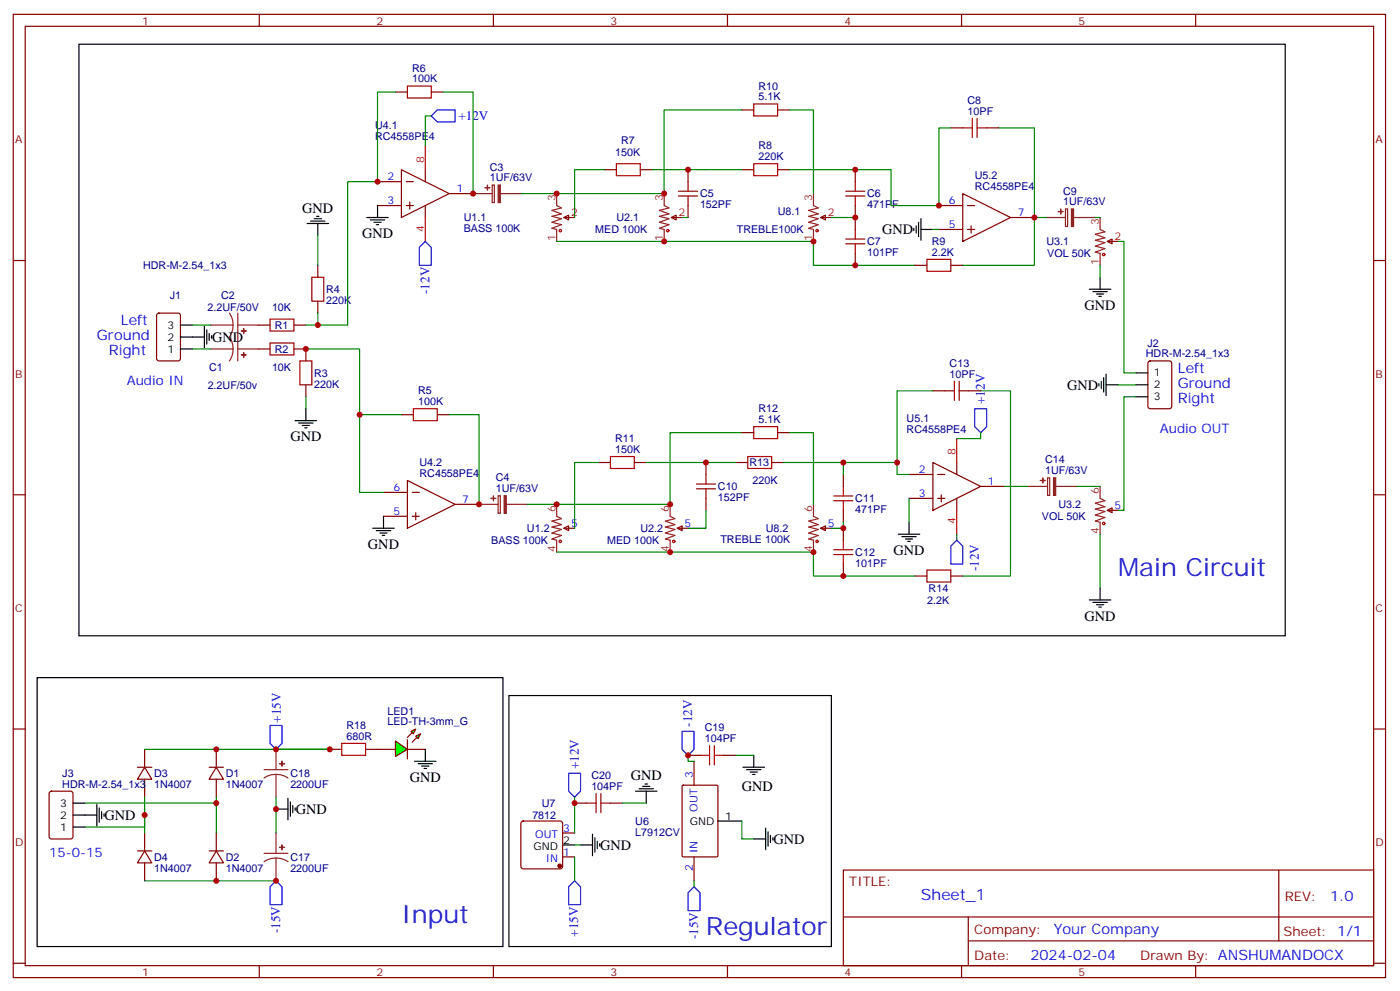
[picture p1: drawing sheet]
<svg xmlns="http://www.w3.org/2000/svg" width="414mm" height="293mm" viewBox="0 0 414 293" stroke-linecap="round" stroke-linejoin="round" font-family="sans-serif">
<g fill="none" stroke="#870000" stroke-width=".35">
<path d="M3.9 4.2h405.4v284.4h-405.4zM7.4 7.8h398.3v277.2h-398.3zM76.6 4.2v3.6M145.7 4.2v3.6M214.9 4.2v3.6M284 4.2v3.6M353.2 4.2v3.6M111.5 53.6h7.1M118.6 50.1l14.1 7.1-14.1 7zM120 53.6h2.1M121 59.6v2.1M125.6 50.1v3.5"/>
<path d="M132.7 57.2h7M284.4 57.2l14.1 7-14.1 7.1zM3.9 76.9h3.5M111.5 60.7h7.1M120 60.7h2.1M125.6 60.7v3.5M166.5 64.2l1.5-.7v1.4zM166.5 64.2h3.2M198.3 64.2l1.4-.7v1.4zM198.3 64.2h3.2M277.3 60.7h7.1M277.3 67.7h7.1"/>
<path d="M285.8 60.7h2.1M285.8 67.7h2.1M286.8 66.7v2.1M298.5 64.2h7M327.1 71.3l1.4-.7v1.4zM327.1 71.3h3.1M405.7 76.9h3.6M275.6 136.5l14.1 7.1-14.1 7zM282.6 136.5v3.6M3.9 146h3.5M113.3 145.3h7M113.3 152.4h7"/>
<path d="M120.3 141.8l14.1 7.1-14.1 7zM121.7 145.3h2.2M121.7 152.4h2.2M122.8 151.3v2.2M134.4 148.9h7.1M166.5 155.9l1.5-.7v1.4zM166.5 155.9h3.2M200.1 155.9l1.4-.7v1.4zM200.1 155.9h3.1M268.5 140.1h7.1M268.5 147.1h7.1M277 140.1h2.1"/>
<path d="M277 147.1h2.1M278 146v2.2M282.6 147.1v3.5M289.7 143.6h7M327.1 150.6l1.4-.7v1.4zM327.1 150.6h3.1M405.7 146h3.6M3.9 215.2h3.5M405.7 215.2h3.6M40.6 226.5h4.2M42.7 226.5l2.1 3.5h-4.2zM42.7 221.2v5.3"/>
<path d="M42.7 230v5.3M61.8 226.5h4.2M63.9 226.5l2.1 3.5h-4.2zM63.9 221.2v5.3M63.9 230v5.3M97.4 221.2h3.5M108 221.2h3.5M201.5 231.9l.3-.1h9.9l.3 .1 .1 20.7-.2 .3h-10.1l-.3-.1zM205 224.7v7.1M40.6 251.2h4.2M42.7 251.2l2.1 3.5h-4.2zM42.7 245.9v5.3"/>
<path d="M42.7 254.7v5.3M61.8 251.2h4.2M63.9 251.2l2.1 3.5h-4.2zM63.9 245.9v5.3M63.9 254.7v5.3M154.1 242.6l.5-.2h10.9l.5 .2 .2 .5v12.7l-.2 .5-.5 .2h-10.9l-.5-.3-.3-.4v-12.7zM166.2 252.9h3.5M166.2 245.9h3.5M205 252.9v7.1M249.1 256.8h156.6v28.2h-156.6zM377.7 256.8v20.9M249.1 270.7h156.5"/>
<path d="M286 277.7h119.6M286 270.7v14.1M3.9 284.3h3.5M76.6 285v3.6M145.7 285v3.6M214.9 285v3.6M284 285v3.6M353.2 285v3.6M405.7 284.3h3.6"/>
</g>
<g fill="none" stroke="#a10000" stroke-width=".35">
<path d="M100.9 219.4h7.1v3.6h-7.1z"/>
<circle cx="165.5" cy="68.1" r=".35"/>
<circle cx="197.2" cy="68.1" r=".35"/>
<circle cx="326" cy="75.1" r=".35"/>
<circle cx="165.5" cy="159.8" r=".35"/>
<circle cx="199" cy="159.8" r=".35"/>
<circle cx="326" cy="154.5" r=".35"/>
</g>
<path d="M164.4 57.2v3.5l1.4 .7-2.8 .7 2.8 1-2.8 .8 2.8 .7-2.8 1 2.8 .7-2.8 1.1 1.4 .3v3.6M196.2 57.2v3.5l1.4 .7-2.8 .7 2.8 1-2.8 .8 2.8 .7-2.8 1 2.8 .7-2.8 1.1 1.4 .3v3.6M324.9 64.2v3.5l1.5 .7-2.9 .7 2.9 1.1-2.9 .7 2.9 .7-2.9 1.1 2.9 .7-2.9 1 1.4 .4v3.5M164.4 148.9v3.5l1.4 .7-2.8 .7 2.8 1.1-2.8 .7 2.8 .7-2.8 1 2.8 .7-2.8 1.1 1.4 .4v3.5M197.9 148.9v3.5l1.5 .7-2.9 .7 2.9 1.1-2.9 .7 2.9 .7-2.9 1 2.9 .7-2.9 1.1 1.4 .4v3.5M324.9 143.6v3.5l1.5 .7-2.9 .7 2.9 1.1-2.9 .7 2.9 .7-2.9 1 2.9 .8-2.9 1 1.4 .4v3.5" fill="none" stroke="#8c2424" stroke-width=".35"/>
<path d="M125.6 43v7.1M125.6 64.2v7.1M282.6 129.5v7M282.6 150.6v7.1" fill="none" stroke="#f00" stroke-width=".35"/>
<path d="M81.5 238.8h3.6M85.1 235.7v6.3M85.8 236.7v4.2M86.5 237.8v2.1M87.2 238.5v.7M166.2 249.4h3.5M212.1 242.4h7" fill="none" stroke="#000" stroke-width=".35"/>
<circle cx="165.3" cy="255.6" r=".53" fill="#870000" stroke="#870000" stroke-width=".35"/>
<path d="M25.1 237.1h38.8M42.7 235.3v10.6M42.7 221.2h54.7M63.9 235.3v10.6M81.5 235.3v10.6M42.7 240.6v3.5h-17.6M42.7 260h38.8" fill="none" stroke="#008700" stroke-width=".35"/>
<path d="M79.8 214.1h3.5v5.3l-1.8 1.8-1.7-1.8zM81.5 260l1.8 1.8v5.3h-3.5v-5.3z" fill="none" stroke="#00f" stroke-width=".35"/>
<path d="M116.8 218.7l3.5 2.5-3.5 2.1z" fill="#0f0" stroke="#870000" stroke-width=".35"/>
<path d="M120.3 218.4v5.6z" fill="#f00" stroke="#870000" stroke-width=".35"/>
<g fill="#870000" stroke="#870000" stroke-width=".35">
<path d="M120.3 217.7l1.4-1.4z"/>
<path d="M121.7 219.1l1.5-1.4z"/>
</g>
<g fill="#0f0" stroke="#870000" stroke-width=".35">
<path d="M121.4 215.9l1.4-.7-.7 1.4z"/>
<path d="M122.8 217.3l1.4-.7-.7 1.4z"/>
</g>
<g fill="none" stroke="#870000" stroke-width=".35">
<path d="M116.8 27.2h3.5M127.4 27.2h3.5M219.1 32.5h3.5M229.7 32.5h3.5M280.8 37.7h3.6M291.4 37.7h3.6M178.5 50.1h3.6M189.1 50.1h3.6M203.2 50.1v3.5M219.1 50.1h3.5M229.7 50.1h3.5M252.6 50.1v3.5"/>
<path d="M93.9 78.3v3.5M203.2 60.7v3.5M242.4 64.2l1.4-.7v1.4zM242.4 64.2h3.2M252.6 60.7v7M252.6 74.8v3.5M270.3 78.3h3.5M280.8 78.3h3.6M46.5 92.6l.5-.2h5.6l.6 .5 .1 12.9-.5 .7h-5.8l-.7-.4-.1-13zM76.2 96h3.6M86.8 96h3.5M93.9 88.9v3.5"/>
<path d="M76.2 103h3.6M86.8 103h3.5v3.5M90.3 113.6v3.5M275.6 115.4h3.5M286.1 115.4h3.6M339.3 106.7l.5-.2h5.6l.7 .5v12.9l-.5 .7-5.8 .1-.7-.5v-13zM118.6 122.4h3.5M129.2 122.4h3.5M176.8 136.5h3.5M187.4 136.5h3.5M208.5 136.5v3.6M217.3 136.5h3.6"/>
<path d="M219.1 127.7h3.5M227.9 136.5h3.6M229.7 127.7h3.5M208.5 147.1v3.5M242.4 155.9l1.4-.7v1.4zM242.4 155.9h3.2M249.1 140.1v3.5M249.1 150.6v3.6M249.1 155.9v3.6M249.1 166.5v3.5M270.3 170h3.5M280.8 170h3.6"/>
<path d="M14.7 233.7l.5-.2h5.6l.7 .5 .1 12.9-.5 .7-5.9 .1-.6-.5-.1-13zM111.5 221.2h5.3M120.3 221.2h5.3M169.7 237.1h3.5M180.3 237.1h3.5M203.2 223h3.6M213.8 223h3.5"/>
</g>
<g fill="none" stroke="#000" stroke-width=".35">
<path d="M23.3 13.1h356.3v174.6h-356.3zM90.7 66h6.3M91.8 65.3h4.2M92.8 64.6h2.1M93.5 63.9h.7M93.9 66v3.5M108.3 64.2h6.4M109.4 64.9h4.2M110.5 65.6h2.1M111.2 66.3h.7M111.5 60.7v3.5M269.9 67.4v.7"/>
<path d="M270.6 66.7v2.1M271.3 65.6v4.2M272 67.7h3.6M272 64.6v6.3M53.3 96h3.5M53.3 99.5h7.1M60.4 96.3v6.4M61.1 97.4v4.2M61.8 98.4v2.1M62.5 99.1v.7M321.8 85.4h6.3M322.8 86.1h4.3"/>
<path d="M323.9 86.8h2.1M324.6 87.5h.7M324.9 81.8v3.6M53.3 103h3.5M324.6 113.2v.7M325.3 112.5v2.2M326 111.5v4.2M326.7 113.6h3.5M326.7 110.4v6.4M335.5 117.1h3.6M335.5 110.1h3.6M335.5 113.6h3.6"/>
<path d="M87.2 124.2h6.3M88.2 124.9h4.3M89.3 125.6h2.1M90 126.3h.7M90.3 120.7v3.5M110.1 155.9h6.4M111.2 156.6h4.2M112.2 157.3h2.1M112.9 158h.7M113.3 152.4v3.5M265.3 157.7h6.4M266.4 158.4h4.2"/>
<path d="M267.4 159.1h2.2M268.1 159.8h.8M268.5 154.2v3.5M321.8 177.1h6.3M322.8 177.8h4.3M323.9 178.5h2.1M324.6 179.2h.7M324.9 173.6v3.5M11 200h137.6v79.4h-137.6zM150.3 205.3h95.3v74.1h-95.3zM21.6 237.1h3.5M28.6 237.4v6.4"/>
<path d="M29.3 238.5v4.2M30 239.5v2.2M122.4 224.7h6.4M123.5 225.4h4.2M124.6 226.1h2.1M125.3 226.8h.7M125.6 221.2v3.5M187.7 233.5h6.4M188.8 232.8h4.2M189.8 232.1h2.1M190.5 231.4h.7M190.9 233.5v3.6"/>
<path d="M219.5 226.5h6.3M220.5 227.2h4.3M221.6 227.9h2.1M222.3 228.6h.7M222.6 223v3.5M21.6 240.6h7M21.6 244.1h3.5M30.7 240.2v.7M171.5 249.4h3.5M175 246.2v6.4M175.7 247.3v4.2M176.4 248.4v2.1"/>
<path d="M177.1 249.1v.7M222.6 247.7h3.6M226.2 244.5v6.3M226.9 245.5v4.3M227.6 246.6v2.1M228.3 247.3v.7"/>
</g>
<path d="M127.4 34.2l1.8-1.7h5.2v3.5h-5.2zM125.6 71.3l1.8 1.7v5.3h-3.5v-5.3zM287.9 120.7h3.5v5.2l-1.7 1.8-1.8-1.8zM282.6 159.5l1.8 1.7v5.3h-3.6v-5.3zM201.5 215.9h3.5v5.3l-1.8 1.8-1.7-1.8zM168 228.2h3.5v5.3l-1.8 1.8-1.7-1.8zM169.7 260l1.8 1.8v5.3h-3.5v-5.3zM205 261.8l1.8 1.7v5.3h-3.6v-5.3z" fill="none" stroke="#00f" stroke-width=".35"/>
<g fill="none" stroke="#008700" stroke-width=".35">
<path d="M116.8 27.2h-5.3v26.4h-8.8v42.4h-12.4M127.4 34.2h-1.8v8.8M130.9 27.2h8.8v30M219.1 32.5h-22.9v24.7h-42.4M233.2 32.5h7.1v24.7M280.8 37.7h-3.5v23h-14.1v-10.6h-30M295 37.7h10.5v40.6h-21.1M178.5 50.1h-8.8v14.1M192.7 50.1h26.4M93.9 69.5v8.8M164.4 71.3h75.9v7h30M201.5 64.2h1.7"/>
<path d="M245.6 64.2h7M275.6 67.7h1.7M305.5 64.2h3.6M323.2 64.2h1.7M324.9 78.3v3.5M330.2 71.3h1.8v38.8h3.5M56.8 96h5.3M93.9 92.4v3.6M56.8 103h5.3M90.3 103h15.9v42.3h7.1M90.3 117.1v3.6M275.6 115.4h-10.6v24.7h3.5"/>
<path d="M289.7 115.4h8.8v54.6h-14.1M330.2 113.6h5.3M335.5 117.1h-3.5v33.5h-1.8M106.2 122.4h12.4M132.7 122.4h8.8v26.5M176.8 136.5h-7.1v19.4M190.9 136.5h26.4M219.1 127.7h-21.2v21.2h-42.3M231.5 136.5h17.6v3.6M233.2 127.7h7.1v21.2M249.1 136.5h15.9M289.7 127.7v1.8h-7.1"/>
<path d="M208.5 150.6v5.3h-5.3M249.1 154.2v1.7h-3.5M268.5 147.1v7.1M282.6 157.7v1.8M296.7 143.6h7.1M317.9 143.6h7M324.9 157.7v15.9M164.4 163h75.9v7h30M169.7 235.3v10.6M183.8 237.1h7.1M203.2 223v1.7h1.8M217.3 223h5.3"/>
<path d="M169.7 252.9v7.1M169.7 249.4h1.8M205 260v1.8M219.1 242.4v5.3h3.5"/>
</g>
<g fill="none" stroke="#8c2424" stroke-width=".35">
<path d="M139.7 57.2h5.7M145.4 54.6h.6v5.2h-.6zM147.8 57.2h6M240.3 57.2v3.5l1.4 .7-2.8 .7 2.8 1-2.8 .8 2.8 .7-2.8 1 2.8 .7-2.8 1.1 1.4 .3v3.6M309.1 64.2h5.6M314.7 61.7h.6v5.2h-.6zM317.2 64.2h6M62.1 96h6.7M67.8 92.4l.8 1.7 .2 1.9M68.8 96l-.2 1.8-.8 1.7 .8 1.7 .2 1.8M70.2 92.4v14.1M70.2 96h6"/>
<path d="M62.1 103h6.7M68.8 103l-.2 1.9-.8 1.6M70.2 103h6M141.5 148.9h5.6M147.1 146.3h.7v5.2h-.7zM149.6 148.9h6M240.3 148.9v3.5l1.4 .7-2.8 .7 2.8 1.1-2.8 .7 2.8 .7-2.8 1 2.8 .7-2.8 1.1 1.4 .4v3.5M303.8 143.6h5.6M309.4 141h.7v5.2h-.7zM311.9 143.6h6M78 227.2h7.1M81.5 228.6l-1.8 .2-1.7 .9"/>
<path d="M81.5 228.6l1.9 .2 1.7 .9M81.5 221.2v6M81.5 228.6v6.7M78 251.9h7.1M81.5 253.3l-1.8 .2-1.7 .9M81.5 253.3l1.9 .2 1.7 .9M81.5 245.9v6M81.5 253.3v6.7"/>
</g>
<g fill="#8c2424" stroke="#8c2424" stroke-width=".35">
<path d="M72 104.1v1.4z"/>
<path d="M71.3 104.7l1.4 .1z"/>
<path d="M72 97v1.4z"/>
<path d="M71.3 97.7h1.4z"/>
<path d="M82.6 225.4l1.4 .1z"/>
<path d="M83.3 224.7v1.4z"/>
<path d="M82.6 250.1l1.4 .1z"/>
<path d="M83.3 249.4v1.4z"/>
<path d="M147.1 54.6h.7v5.2h-.7z"/>
<path d="M144 54.7v1.4z"/>
<path d="M143.3 55.4h1.4z"/>
<path d="M148.9 146.3h.6v5.2h-.6z"/>
<path d="M145.7 146.4l.1 1.4z"/>
<path d="M145 147.1h1.4z"/>
<path d="M316.5 61.7h.6v5.2h-.6z"/>
<path d="M313.3 61.7v1.4z"/>
<path d="M312.6 62.4l1.4 .1z"/>
<path d="M311.2 141h.6v5.2h-.6z"/>
<path d="M308 141.1v1.4z"/>
<path d="M307.3 141.8l1.4 .1z"/>
</g>
<g fill="none" stroke="#a10000" stroke-width=".35">
<path d="M120.3 25.4h7.1v3.5h-7.1zM222.6 30.7h7.1v3.5h-7.1zM284.4 37.7h2.8M287.2 34.9v5.7M288.6 37.7h2.8M288.6 34.9v5.7M182.1 48.3h7v3.6h-7zM200.4 56.4h5.7M200.4 57.9h5.7M203.2 53.6v2.8M203.2 57.9v2.8M222.6 48.3h7.1v3.6h-7.1z"/>
<path d="M249.8 56.4h5.6M249.8 57.9h5.6M252.6 53.6v2.8M252.6 57.9v2.8M249.8 72h5.6M249.8 70.6h5.6M252.6 67.7v2.9M252.6 72v2.8M273.8 76.6h7v3.5h-7zM79.8 94.2h7v3.5h-7zM92.1 81.8h3.5v7.1h-3.5zM79.8 101.2h7v3.6h-7z"/>
<path d="M88.6 106.5h3.5v7.1h-3.5zM279.1 115.4h2.8M281.9 112.5v5.7M283.3 115.4h2.8M283.3 112.5v5.7M122.1 120.7h7.1v3.5h-7.1zM180.3 134.8h7.1v3.5h-7.1zM220.9 134.8h7v3.5h-7zM222.6 125.9h7.1v3.6h-7.1zM205.7 144.3h5.6M205.7 142.9h5.6M208.5 140.1v2.8"/>
<path d="M208.5 144.3v2.8M246.3 147.8h5.6M246.3 146.4h5.6M249.1 143.6v2.8M249.1 147.8v2.8M249.1 159.5v2.8M246.3 163.7h5.6M246.3 162.3h5.6M249.1 163.7v2.8M273.8 168.3h7v3.5h-7zM173.2 237.1h2.9M176.1 234.2v5.7"/>
<path d="M177.5 237.1h2.8M177.5 234.2v5.7M206.8 223h2.8M209.6 220.1v5.7M211 223h2.8M211 220.1v5.7"/>
<circle cx="241.3" cy="68.1" r=".35"/>
<circle cx="241.3" cy="159.8" r=".35"/>
</g>
<g fill="#c00">
<circle cx="42.7" cy="240.6" r=".88"/>
<circle cx="63.9" cy="237.1" r=".88"/>
<circle cx="63.9" cy="260" r=".88"/>
<circle cx="63.9" cy="221.2" r=".88"/>
<circle cx="81.5" cy="238.8" r=".88"/>
<circle cx="81.5" cy="221.2" r=".88"/>
<circle cx="97.4" cy="221.2" r=".88"/>
<circle cx="111.5" cy="53.6" r=".88"/>
<circle cx="93.9" cy="96" r=".88"/>
<circle cx="106.2" cy="122.4" r=".88"/>
<circle cx="164.4" cy="57.1" r=".88"/>
<circle cx="252.6" cy="64.2" r=".88"/>
<circle cx="196.2" cy="71.3" r=".88"/>
<circle cx="240.3" cy="71.3" r=".88"/>
<circle cx="252.6" cy="78.3" r=".88"/>
<circle cx="305.5" cy="64.2" r=".88"/>
<circle cx="277.3" cy="60.7" r=".88"/>
<circle cx="252.6" cy="50.1" r=".88"/>
<circle cx="164.4" cy="148.9" r=".88"/>
<circle cx="197.9" cy="163" r=".88"/>
<circle cx="197.9" cy="148.9" r=".88"/>
<circle cx="208.5" cy="136.5" r=".88"/>
<circle cx="240.3" cy="163" r=".88"/>
<circle cx="249.1" cy="155.9" r=".88"/>
<circle cx="249.1" cy="170" r=".88"/>
<circle cx="249.1" cy="136.5" r=".88"/>
<circle cx="265" cy="136.5" r=".88"/>
<circle cx="90.3" cy="103" r=".88"/>
<circle cx="81.5" cy="260" r=".88"/>
<circle cx="203.2" cy="50.1" r=".88"/>
<circle cx="196.2" cy="57.1" r=".88"/>
<circle cx="169.7" cy="237.1" r=".88"/>
<circle cx="203.2" cy="223" r=".88"/>
<circle cx="141.5" cy="148.9" r=".88"/>
<circle cx="139.7" cy="57.1" r=".88"/>
</g>
<g font-size="7.4" fill="#00f">
<text x="330.2" y="170">Main Circuit</text>
<text x="118.6" y="272.3">Input</text>
<text x="208.5" y="275.9">Regulator</text>
</g>
<text font-size="4.6" fill="#00f" x="272" y="265.6">Sheet_1</text>
<g font-size="4.2">
<text x="89.3" y="62.8">GND</text>
<text x="106.9" y="70.2">GND</text>
<text x="260.6" y="69.1">GND</text>
<text x="320.4" y="91.4">GND</text>
<text x="62.7" y="100.9">GND</text>
<text x="315.2" y="115">GND</text>
<text x="85.8" y="130.2">GND</text>
<text x="108.7" y="161.9">GND</text>
<text x="263.9" y="163.8">GND</text>
<text x="320.3" y="183.3">GND</text>
<text x="121" y="230.8">GND</text>
<text x="186.3" y="230.2">GND</text>
<text x="219.1" y="233.5">GND</text>
<text x="30.9" y="242">GND</text>
<text x="87.3" y="240.3">GND</text>
<text x="177.3" y="250.8">GND</text>
<text x="228.5" y="249">GND</text>
</g>
<g font-size="4.2" fill="#00f">
<text x="35.7" y="96">Left</text>
<text x="28.6" y="100.4">Ground</text>
<text x="32.1" y="104.8">Right</text>
<text x="347.9" y="110.1">Left</text>
<text x="347.9" y="118.9">Right</text>
<text x="347.9" y="114.5">Ground</text>
<text x="392.9" y="266.1">1.0</text>
<text x="311.3" y="275.6">Your Company</text>
<text x="304.3" y="283.4">2024-02-04</text>
</g>
<g font-size="3.9" fill="#00f">
<text x="135.4" y="35.5">+12V</text>
<text x="126.8" y="86.8" transform="rotate(-90 126.8 86.8)">-12V</text>
<text x="37.4" y="113.6">Audio IN</text>
<text x="290.9" y="119.2" transform="rotate(-90 290.9 119.2)">+12V</text>
<text x="342.6" y="127.7">Audio OUT</text>
<text x="289.1" y="168.7" transform="rotate(-90 289.1 168.7)">-12V</text>
<text x="83" y="213.3" transform="rotate(-90 83 213.3)">+15V</text>
<text x="204.5" y="214.5" transform="rotate(-90 204.5 214.5)">-12V</text>
<text x="171" y="227" transform="rotate(-90 171 227)">+12V</text>
<text x="14.5" y="252.9">15-0-15</text>
<text x="82.8" y="275.5" transform="rotate(-90 82.8 275.5)">-15V</text>
<text x="170.8" y="276.5" transform="rotate(-90 170.8 276.5)">+15V</text>
<text x="206.3" y="277.3" transform="rotate(-90 206.3 277.3)">-15V</text>
</g>
<g font-size="3.9" fill="#800">
<text x="250.9" y="261.4">TITLE:</text>
<text x="379.5" y="266.1">REV:</text>
<text x="287.8" y="275.6">Company:</text>
<text x="379.1" y="276.2">Sheet: 1/1</text>
<text x="287.8" y="283.3">Date:</text>
<text x="336.8" y="283.4">Draw</text>
<text x="346.9" y="283.4">n By: ANSHUMANDOCX</text>
</g>
<g font-size="3.2" fill="#800">
<text x="42" y="7.2">1</text>
<text x="111.2" y="7.2">2</text>
<text x="180.3" y="7.2">3</text>
<text x="249.4" y="7.2">4</text>
<text x="318.6" y="7.2">5</text>
<text x="4.4" y="42.3">A</text>
<text x="406.3" y="42.3">A</text>
<text x="4.4" y="111.5">B</text>
<text x="406.3" y="111.5">B</text>
<text x="4.4" y="180.6">C</text>
<text x="406.3" y="180.6">C</text>
<text x="4.4" y="249.8">D</text>
<text x="406.3" y="249.8">D</text>
<text x="42" y="288">1</text>
<text x="111.2" y="288">2</text>
<text x="180.3" y="288">3</text>
<text x="249.4" y="288">4</text>
<text x="318.6" y="288">5</text>
</g>
<g font-size="3.2" fill="#000080">
<text x="121.8" y="21.2">R6</text>
<text x="121.8" y="24.3">100K</text>
<text x="224" y="29.6">5.1K</text>
<text x="224" y="26.7">R10</text>
<text x="285.8" y="33.9">10PF</text>
<text x="285.8" y="30.6">C8</text>
<text x="110.8" y="41.3">RC4558PE4</text>
<text x="110.8" y="38.1">U4.1</text>
<text x="181.7" y="46">150K</text>
<text x="183.5" y="42.4">R7</text>
<text x="224.1" y="47.3">220K</text>
<text x="224.1" y="44">R8</text>
<text x="144.7" y="53.6">1UF/63V</text>
<text x="144.7" y="50.4">C3</text>
<text x="288" y="52.8">U5.2</text>
<text x="206.8" y="58.2">C5</text>
<text x="256.2" y="58.3">C6</text>
<text x="288" y="56">RC4558PE4</text>
<text x="314" y="57.4">C9</text>
<text x="137" y="65.4">U1.1</text>
<text x="182.1" y="65.4">U2.1</text>
<text x="206.8" y="61.4">152PF</text>
<text x="229.7" y="63.6">U8.1</text>
<text x="256.2" y="61.5">471PF</text>
<text x="314" y="60.6">1UF/63V</text>
<text x="137" y="68.5">BASS 100K</text>
<text x="175.8" y="68.9">MED 100K</text>
<text x="217.6" y="68.9">TREBLE100K</text>
<text x="256.2" y="75.6">101PF</text>
<text x="256.2" y="72.4">C7</text>
<text x="275.2" y="75.5">2.2K</text>
<text x="275.2" y="72.3">R9</text>
<text x="309.1" y="72.4">U3.1</text>
<text x="309.3" y="75.9">VOL 50K</text>
<text x="42.3" y="79.5">HDR-M-2.54_1x3</text>
<text x="50.2" y="88.2">J1</text>
<text x="65.3" y="88.3">C2</text>
<text x="96.3" y="89.7">220K</text>
<text x="96.3" y="86.5">R4</text>
<text x="61.3" y="91.8">2.2UF/50V</text>
<text x="80.3" y="91.8">10K</text>
<text x="81.2" y="97.1">R1</text>
<text x="81.2" y="104.1">R2</text>
<text x="338.5" y="105.5">HDR-M-2.54_1x3</text>
<text x="338.9" y="102.5">J2</text>
<text x="61.8" y="109.5">C1</text>
<text x="80.3" y="109.4">10K</text>
<text x="92.8" y="111.2">R3</text>
<text x="280.5" y="111.5">10PF</text>
<text x="280.5" y="108.3">C13</text>
<text x="61.3" y="114.7">2.2UF/50v</text>
<text x="92.8" y="114.4">220K</text>
<text x="123.5" y="119.6">100K</text>
<text x="123.5" y="116.4">R5</text>
<text x="224.1" y="124.9">5.1K</text>
<text x="224.1" y="121.7">R12</text>
<text x="267.8" y="124.5">U5.1</text>
<text x="181.7" y="130.5">R11</text>
<text x="267.8" y="127.7">RC4558PE4</text>
<text x="123.9" y="137.4">U4.2</text>
<text x="181.7" y="133.7">150K</text>
<text x="221.4" y="137.7">R13</text>
<text x="308.7" y="136.8">C14</text>
<text x="123.9" y="140.7">RC4558PE4</text>
<text x="146.4" y="142.1">C4</text>
<text x="222.3" y="143">220K</text>
<text x="308.7" y="140">1UF/63V</text>
<text x="146.4" y="145.3">1UF/63V</text>
<text x="212.1" y="147.9">152PF</text>
<text x="212.1" y="144.7">C10</text>
<text x="252.6" y="148.2">C11</text>
<text x="252.6" y="151.5">471PF</text>
<text x="307.8" y="153.5">VOL 50K</text>
<text x="312.6" y="150">U3.2</text>
<text x="145.1" y="160.6">BASS 100K</text>
<text x="155.7" y="157.1">U1.2</text>
<text x="179.4" y="160.6">MED 100K</text>
<text x="189.2" y="157.1">U2.2</text>
<text x="212.8" y="160.3">TREBLE 100K</text>
<text x="226.2" y="157.1">U8.2</text>
<text x="252.6" y="167.3">101PF</text>
<text x="252.6" y="164.1">C12</text>
<text x="273.9" y="178.2">2.2K</text>
<text x="274.3" y="174.7">R14</text>
<text x="102.4" y="215.1">R18</text>
<text x="114.5" y="214.1">LED-TH-3mm_G</text>
<text x="114.5" y="210.9">LED1</text>
<text x="208.2" y="215.9">C19</text>
<text x="102.4" y="218.4">680R</text>
<text x="208.2" y="219.1">104PF</text>
<text x="18.4" y="232.5">HDR-M-2.54_1x3</text>
<text x="18.4" y="229.3">J3</text>
<text x="45.5" y="232.6">1N4007</text>
<text x="45.5" y="229.4">D3</text>
<text x="66.7" y="232.6">1N4007</text>
<text x="66.7" y="229.4">D1</text>
<text x="85.8" y="232.6">2200UF</text>
<text x="85.8" y="229.4">C18</text>
<text x="174.7" y="233.2">104PF</text>
<text x="174.7" y="230">C20</text>
<text x="160" y="238.1">U7</text>
<text x="157.2" y="241.7">7812</text>
<text x="187.6" y="243.5">U6</text>
<text x="187.6" y="246.7">L7912CV</text>
<text x="45.5" y="257.3">1N4007</text>
<text x="45.5" y="254.1">D4</text>
<text x="66.7" y="257.3">1N4007</text>
<text x="66.7" y="254.1">D2</text>
<text x="85.8" y="257.3">2200UF</text>
<text x="85.8" y="254.1">C17</text>
</g>
<g font-size="3.2" fill="#f00">
<text x="125.3" y="48" transform="rotate(-90 125.3 48)">8</text>
<text x="168.7" y="63.9">2</text>
<text x="200.4" y="63.9">2</text>
<text x="244.5" y="63.9">2</text>
<text x="125.3" y="68.3" transform="rotate(-90 125.3 68.3)">4</text>
<text x="329.2" y="70.9">2</text>
<text x="282.3" y="134.4" transform="rotate(-90 282.3 134.4)">8</text>
<text x="282.3" y="154.8" transform="rotate(-90 282.3 154.8)">4</text>
</g>
<g font-size="3.2" fill="#00f">
<text x="114.4" y="53.3">2</text>
<text x="134.8" y="56.8">1</text>
<text x="114.4" y="60.3">3</text>
<text x="280.2" y="60.3">6</text>
<text x="300.6" y="63.9">7</text>
<text x="280.2" y="67.4">5</text>
<text x="271.4" y="139.7">2</text>
<text x="291.8" y="143.2">1</text>
<text x="116.2" y="145">6</text>
<text x="136.6" y="148.5">7</text>
<text x="271.4" y="146.8">3</text>
<text x="116.2" y="152">5</text>
<text x="168.7" y="155.6">5</text>
<text x="202.2" y="155.6">5</text>
<text x="244.5" y="155.6">5</text>
<text x="329.2" y="150.3">5</text>
<text x="204.6" y="229.7" transform="rotate(-90 204.6 229.7)">3</text>
<text x="206.1" y="239.6" transform="rotate(-90 206.1 239.6)">OUT</text>
<text x="166.4" y="245.5">3</text>
<text x="158.1" y="247.3">OUT</text>
<text x="206.1" y="251.9" transform="rotate(-90 206.1 251.9)">IN</text>
<text x="161.2" y="254.4">IN</text>
<text x="166.4" y="252.6">1</text>
<text x="204.6" y="257.1" transform="rotate(-90 204.6 257.1)">2</text>
</g>
<g font-size="3.2" fill="#8d2323">
<text x="164.1" y="59.3" transform="rotate(-90 164.1 59.3)">3</text>
<text x="195.8" y="59.3" transform="rotate(-90 195.8 59.3)">3</text>
<text x="239.9" y="59.3" transform="rotate(-90 239.9 59.3)">3</text>
<text x="164.1" y="71.2" transform="rotate(-90 164.1 71.2)">1</text>
<text x="195.8" y="71.2" transform="rotate(-90 195.8 71.2)">1</text>
<text x="239.9" y="71.2" transform="rotate(-90 239.9 71.2)">1</text>
<text x="324.6" y="66.3" transform="rotate(-90 324.6 66.3)">3</text>
<text x="324.6" y="78.2" transform="rotate(-90 324.6 78.2)">1</text>
<text x="324.6" y="145.7" transform="rotate(-90 324.6 145.7)">6</text>
<text x="164.1" y="151" transform="rotate(-90 164.1 151)">6</text>
<text x="197.6" y="151" transform="rotate(-90 197.6 151)">6</text>
<text x="239.9" y="151" transform="rotate(-90 239.9 151)">6</text>
<text x="324.6" y="157.6" transform="rotate(-90 324.6 157.6)">4</text>
<text x="164.1" y="162.9" transform="rotate(-90 164.1 162.9)">4</text>
<text x="197.6" y="162.9" transform="rotate(-90 197.6 162.9)">4</text>
<text x="239.9" y="162.9" transform="rotate(-90 239.9 162.9)">4</text>
</g>
<g font-size="3.2">
<text x="49.5" y="97">3</text>
<text x="49.5" y="100.5">2</text>
<text x="49.5" y="104.1">1</text>
<text x="340.8" y="111.1">1</text>
<text x="340.8" y="118.2">3</text>
<text x="340.8" y="114.7">2</text>
<text x="17.8" y="238.1">3</text>
<text x="17.8" y="245.2">1</text>
<text x="17.8" y="241.7">2</text>
<text x="203.7" y="243.4">GND</text>
<text x="214.2" y="242">1</text>
<text x="157.6" y="250.8">GND</text>
<text x="166.4" y="249.1">2</text>
</g>
</svg>
